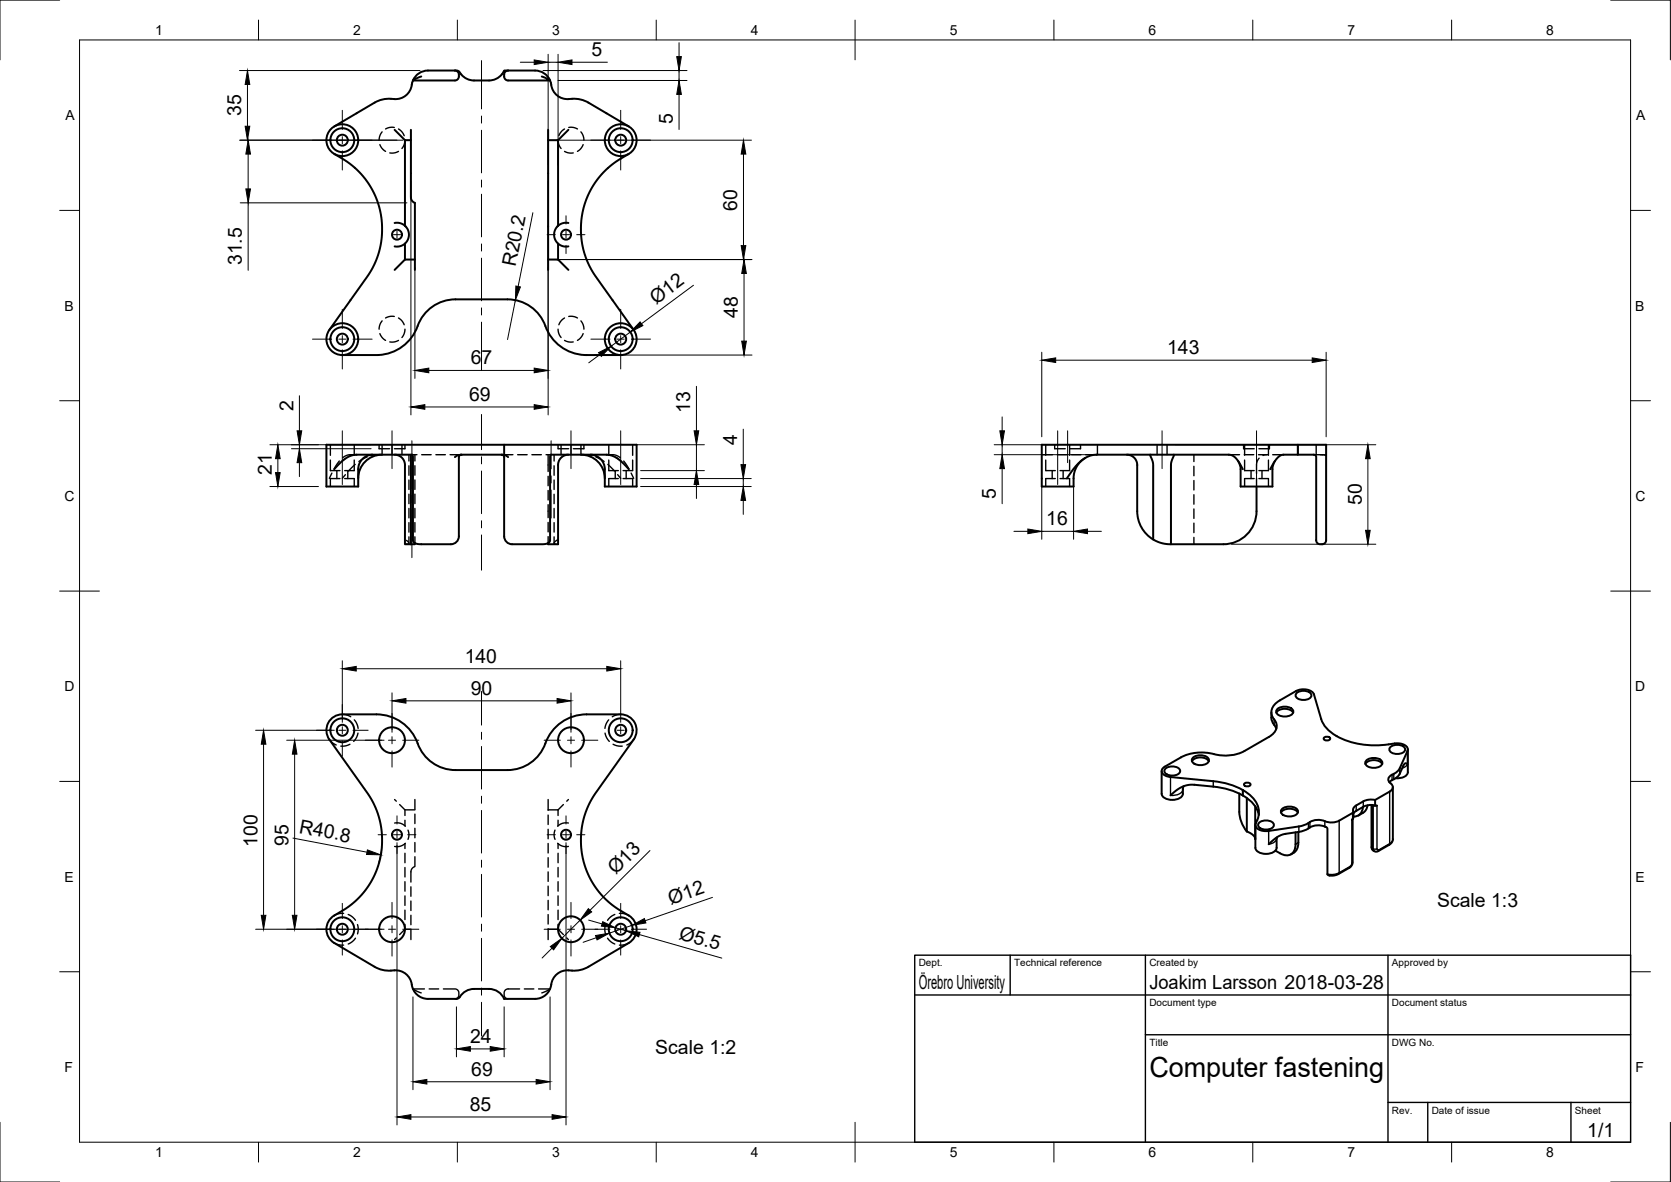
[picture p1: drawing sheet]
<svg xmlns="http://www.w3.org/2000/svg" width="420mm" height="297mm" viewBox="0 0 420 297" stroke-linecap="round" stroke-linejoin="round" font-family="sans-serif">
<!-- layer: Hidden -->
<g fill="none" stroke="#000" stroke-width=".35">
<path d="M95.5 36.3l.6 1 .8 .7M96.1 33.1l-.6 1-.2 1.1M99.1 32h-1.1l-1.1 .4M100.2 38l-1.1 .4h-1.1M100.2 32.4l.8 .7 .6 1M101.8 35.2l-.2 1.1-.5 1M140.3 35.2l.2 1.1 .6 1M141.9 32.4l-.8 .7-.6 1M141.9 38l1.2 .4h1M143 32h1.1l1.1 .4M146.1 33.1l.5 1 .2 1.1M146.6 36.3l-.5 1-.9 .7"/>
<path d="M99.1 79.5h-1.1l-1.1 .4M100.2 79.9l.8 .7 .6 1M141.9 79.9l-.8 .7-.6 1M143 79.5h1.1l1.1 .4M95.5 83.8l.6 1 .8 .7M96.1 80.6l-.6 1.1-.2 1M100.2 85.5l-1 .4h-1.2M101.8 82.7l-.2 1.1-.5 1M140.3 82.7l.2 1.1 .6 1M141.9 85.5l1.1 .4h1.1M146.1 80.6l.5 1.1 .2 1M146.6 83.8l-.5 1-.9 .7"/>
<path d="M83.1 115.6v2.7h2.4M83.1 111.8v2.6M83.5 118.9l-.7 1.3M84.7 118.3v2M85.3 115.9l-1.3 1.9M86.7 115.3l-.7 .6M86.8 119.3l-.7 .9M87.4 118.3v2M89.1 115.6v2.7h-2.4M89.1 111.8v2.6M89.2 114.3l-1.5 .4M89.3 116.7l-1.7 1.7"/>
<path d="M89.7 114.3h-2.2l-1.3 .7M92.3 114.8l-2.1 1.2M95.2 114.3l-1.7 .2M95.3 111.8v1h2.7M96.1 111.8v2.5M98.6 111.8v2.5M101.1 111.8v2.5M101.8 111.8v1h-2.6M102.8 114.3v1.6M102.8 117.1v2.3M103.6 114.3h1.2M104.3 114.3v1.5"/>
<path d="M104.3 117v2.4M106 114.3h2.4M109.6 114.3h2.4M113.2 114.3h2.8M116 114.3h.1M126.2 114.3h.1M126.2 114.3h2.8M130.2 114.3h2.3M133.7 114.3h2.4M137.3 114.3h1.2M137.8 114.3v4.2M137.8 119.7v2.4"/>
<path d="M139.3 114.3v1.6M139.3 117.1v2.3M140.3 111.8v1h2.7M141.1 111.8v2.5M143.6 111.8v2.5M146.1 111.8v2.5M146.8 111.8v1h-2.6M147 114.3l1.7 .2M149.8 114.8l2.1 1.2M152.5 114.3h2.1l1.4 .7M152.8 116.7l1.7 1.7M152.9 114.3l.9 .1"/>
<path d="M153.1 115.6v2.7h2.4M153.1 111.8v2.6M154.7 118.3v2M154.8 114.9l1.3 1M155.3 119.3l.8 .9M156.8 115.9l1.3 1.9M157.4 118.3v2M158.7 118.9l.6 1.3M159.1 115.6v2.7h-2.4M159.1 111.8v2.6M261.9 114.3h.1M262 114.3h2.7"/>
<path d="M262.9 115.6v2.7h2.4M262.9 111.8v2.6M264.6 118.3v2M265.2 111.8v1h2.6M265.8 114.3h2.4M267.3 118.3v2M268.9 115.6v2.7h-2.4M268.9 111.8v2.6M269.4 114.3h2.4M271.7 111.8v1h-2.7M273 114.3h2.7M275.9 111.8v2.5"/>
<path d="M289.2 114.3h.1M290.9 111.8v2.5M293.4 111.8v2.5M295.2 114.3h.1M300.2 114.3v1.7M300.2 117.2v2.4M309 114.3h2.7M312.7 111.8v1h2.6M312.9 114.3h2.3M312.9 115.6v2.7h2.4M312.9 111.8v2.6M314.6 118.3v2"/>
<path d="M316.4 114.3h2.4M316.6 115.1l-.6 1.4-.1 2.5M317.3 118.3v2M318.5 114.3l-.9 .2M318.9 115.6v2.7h-2.4M318.9 111.8v2.6M319.2 111.8v1h-2.7M320 114.3h2.7M326.3 111.8v2.5M330.3 114.3h2.1M330.9 111.8v2.5M331.9 114.3h.6"/>
<path d="M332.4 114.3l.9 .1 .1 .2M333.4 114.3h-.4M85.5 120.3h-2.4v2M86.7 120.3h2.4v2M102.2 135.8l.6 .7-.8 .3M102.8 120.6v2.4M102.8 124.2v2.4M102.8 127.8v2.4M102.8 131.3v2.4M102.8 134.9v1.6M104.3 120.6v2.4M104.3 124.2v2.4"/>
<path d="M104.3 127.8v2.3M104.3 131.3v2.4M104.3 134.9v1.6M137.8 134.9v1.6M137.8 131.3v2.4M137.8 126.8v3.3M137.8 123.3v2.3M139.3 120.6v2.4M139.3 124.2v2.4M139.3 127.8v2.4M139.3 131.3v2.4M139.3 134.9v1.6"/>
<path d="M140.3 135.6l-.9 .7v.3l.3 .1M155.5 120.3h-2.4v2M156.7 120.3h2.4v2M265.3 120.3h-2.4v2M266.5 120.3h2.4v2M300.2 120.8v2.3M300.2 124.3v2.4M300.2 127.9v2.4M300.2 131.5v2.4M300.2 135v1.8M315.3 120.3h-2.4v2M315.9 120.2v2.1"/>
<path d="M316.5 120.3h2.4v2M86.1 179.5l1.1 .2 1 .4M156.1 179.5l-1.1 .2-1 .4M82.8 185.8l.8 .8 .9 .6M88 187l-1.1 .4-1.2 .1M89.1 180.9l.6 1 .3 1.1M90 184.2l-.4 1.1-.7 1M152.1 184.2l.4 1.1 .7 1M153 180.9l-.6 1-.3 1.1M154.2 187l1.1 .4 1.2 .1M159.3 185.8l-.7 .8-1 .6M99.2 206.8l1.5 .1 1.2 .7"/>
<path d="M99.2 200.9l.4 .4M100.5 202.2l1.3 1.3h2.5M101.8 203.5v1.4M101.8 206.1v1.4M101.8 212v1.2M101.8 214.4v2.4M101.8 218v2.4M101.9 211.9l-1.2 .7-1.5 .1M102.6 208.6l.2 1.2-.2 1.1M104.3 215.3v2.5l-.6 .4-.4 .7v2.8M104.3 200.9v2.5M104.3 204.6v2.4"/>
<path d="M104.3 208.2v2.3M104.3 211.7v2.4M137.8 200.9v2.7M137.8 204.8v2.4M137.8 208.4v2.4M137.8 212v2.4M137.8 215.5v2.4M137.8 219.1v2.4M137.8 203.5h2.5M139.6 208.6l-.3 1.2 .3 1.1M140.2 211.9l1.3 .7 1.4 .1M140.3 203.5v1.4"/>
<path d="M140.3 206.1v1.4M140.3 212v1.2M140.3 214.4v2.4M140.3 218v2.4M141.7 202.2l-1.4 1.3M142.9 206.8l-1.4 .1-1.3 .7M142.9 200.9l-.4 .4M84 237l1.2 .4 1.2 .1M86.4 229.5l-1.2 .1-1.2 .5M87.6 229.8l1 .6 .8 .9M89.4 235.8l-.8 .8-1 .6M89.9 232.3l.2 1.2-.2 1.2"/>
<path d="M99.6 235.7l-.4 .4M101.8 233.5l-1.3 1.4M101.8 221.6v2.4M101.8 225.1v2.4M101.8 228.7v2.4M101.8 232.3v1.2M101.8 233.5h1.5M103.3 222.9v2.3M103.3 226.4v2.4M103.3 230v2.4M103.3 233.6v2.5M137.8 222.7v2.4"/>
<path d="M137.8 226.3v2.3M137.8 229.8v2.4M137.8 233.4v2.7M137.8 233.5h2.5M140.3 233.5l1.4 1.4M140.3 221.6v2.4M140.3 225.1v2.4M140.3 228.7v2.4M140.3 232.3v1.2M142.5 235.7l.4 .4M152.2 232.3l-.1 1.2 .1 1.2M152.8 235.8l.8 .8 1 .6"/>
<path d="M154.6 229.8l-1 .6-.8 .9M155.7 229.5l1.3 .1 1.1 .5M158.1 237l-1.1 .4-1.3 .1M106.7 248.5h-2.9l2.1 1M107.9 248.5h2.4M111.5 248.5h2.9l.6 .3 .4 .5-.1 1-.3 .5-.6 .2M130.7 248.5h-3l-.6 .3-.3 .5v1l.4 .5 .6 .2M131.8 248.5h2.4M135.4 248.5h2.9l-2.1 1"/>
</g>
<!-- layer: Visible -->
<g fill="none" stroke="#000" stroke-width=".5">
<path d="M105.9 19.2l-2.1 1M114.4 17.7l.8 .1 .4 .4a4.1 4.1 0 0 0 3.6 2h3.8a4.1 4.1 0 0 0 3.5-2l.3-.5h1M114.4 17.7h-6.8a4.1 4.1 0 0 0-3.8 2.5M114.4 17.7a1.25 1.25 0 0 1 1.1 1.3 1.25 1.25 0 0 1-1.2 1.2h-10.5M127.8 17.7h6.7a4.1 4.1 0 0 1 3.8 2.6l.2 .4a4.4 4.4 0 0 0 5.3 4.1l1.9 .1 1.7 .6 10.7 6.3M127.8 17.7a1.25 1.25 0 0 0-1.2 1.3 1.25 1.25 0 0 0 1.2 1.2h10.5l-2.1-1M84 38.7l3.1 1.8 2.1 1.7 2.1 2.1 1.7 2.4 1.4 2.6 1 3 .5 2.9 .2 3-.2 2.5-.5 2.4-.7 2.1-1.1 2.3-1.2 1.9-9.6 13.5M99.2 32.6l2.6 2.6M101.8 35.2v21.5M101.8 35.2h1.5M103.3 32.6v17l.4 1 .6 .4v16.8M103.8 20.2l-.1 .5a4.4 4.4 0 0 1-5.4 4.1l-1.8 .1-1.8 .6-10.7 6.3"/>
<path d="M137.8 32.6v32.6h2.5M137.8 35.2h2.5M140.3 35.2v21.5M142.9 32.6l-2.6 2.6M158.1 38.7l-3.1 1.8-2.1 1.7-2 2.1-1.8 2.4-1.3 2.6-1.1 3-.5 2.9-.1 3 .2 2.5 .5 2.4 .7 2.1 1 2.3 1.2 1.9 9.6 13.5M99.2 56l1.4 .1 1.2 .6M101.8 56.7l.7 .9 .3 .8v1l-.3 .9-.6 .8-.7 .6-1 .2h-1M140.3 56.7l-.7 .9-.3 1.1 .1 1 .5 1a2.56 2.56 0 0 1 .4 2.3v2.2M142.9 56l-1.3 .1-1.3 .6M101.8 65.2l-2.6 2.6M101.8 61.2v4M101.8 65.2h2.5"/>
<path d="M137.8 65.2v2.6M140.3 61.2l1.3 .7h1.3M140.3 65.2l2.6 2.6M86.1 89.2h8.4a11.2 11.2 0 0 0 11-8.3 10.1 10.1 0 0 1 9-5.7h13.1a10.4 10.4 0 0 1 10 7.7 11.6 11.6 0 0 0 10.8 6.3h7.7M96 114.3a6 6 0 0 0-5.9 5.9M99.2 114.3l.9 .1 .8 .4 .6 .8 .3 .8v20.4h1.5M103.3 114.3v22.5M116 114.3l-.4 .1-.2 .5v19.9a2 2 0 0 1-2 2l-8.1-.1-.9-.2-.5-.5-.1-21.2-.1-.5h-14.8l-1.2 .4-1 .7-2.7 2.5M116 114.3l-1 .2-.6 .4M116 114.3h10.2M126.2 114.3h.7l.9 .6M126.2 114.3l.4 .1 .2 .5v19.9a2 2 0 0 0 2 2l8-.1 .9-.2 .6-.5v-21.2l.2-.5h14.7l1.2 .4 1.1 .7 2.6 2.5"/>
<path d="M126.8 111.8v2.5M142.9 114.3l-.9 .1-.8 .5-.6 .8-.3 .9v20.2h-2.5v-.3M146.1 114.3a6 6 0 0 1 6 5.9M148.4 114.3a3.6 3.6 0 0 1 3.7 3.6v4.4h8v-10.5h-78v10.5h8v-4.4a3.7 3.7 0 0 1 3.6-3.6M272.8 115.1a6 6 0 0 0-2.9 5.1v2.1h-8v-10.5h71.5v24M283.3 114.3l.9 .1 .8 .4 .6 .8 .3 .8v12.1a8.3 8.3 0 0 0 4.1 7.1M289.3 114.3l.7 2.4v18.9l2 .9 2.2 .3h.2v-20.1l.7-2.4M311.3 115.8l.6 1.7v4.8h8l.1-4.8 .6-1.7M312.5 117.9l-1.7-2.7-.8-.7-.8-.2h-33.7l-1.9 .4-1.7 1.1-1.7 1.8-1.9 2.6M319.4 117.9l1.5-2.5 1.4-1.1h8.1l.4 .2 .1 21.3 .5 .8 1 .2a1.01 1.01 0 0 0 1-1M326.4 111.8v2.5M104.3 136.5v.3h-1"/>
<path d="M315.9 122.3v6.2a8.3 8.3 0 0 1-8.3 8.3h-13.2M319.7 179v1.3a5.1 5.1 0 0 0 1.1 2.6l.1 .2M320.9 179.1a2.78 2.78 0 0 1 4.3 0M321.1 178.3a2.86 2.86 0 0 1 4.1 .3 1.76 1.76 0 0 1-2.2 1.5 1.76 1.76 0 0 1-2.1-1.5zM326 174.2a2.64 2.64 0 0 1 3.7 .4 1.63 1.63 0 0 1-1.9 1.3 1.63 1.63 0 0 1-2-1.3zM83.3 180.7a4 4 0 0 1 2.8-1.2l9.7 .1a11.4 11.4 0 0 1 9.7 8.3 10.1 10.1 0 0 0 9 5.6h14.3a10.4 10.4 0 0 0 8.8-7.7 11 11 0 0 1 9.9-6.3l9.2 .1a4 4 0 0 1 2.6 6.2l-9.6 13.6-1.2 1.9-1 2.2-.7 2.2-.5 2.4-.2 2.4 .1 3.1 .5 2.9 1 2.8 1.3 2.6 1.8 2.4 2 2.2 2.2 1.7 3.1 1.9a4 4 0 0 1 0 6.9l-10.7 6.2a9.5 9.5 0 0 1-5.2 .7 4.4 4.4 0 0 0-3.8 4.3 4.1 4.1 0 0 1-3.9 2.8h-7.7l-.4-.6a4.2 4.2 0 0 0-3.4-1.9l-4.4 .1a5.1 5.1 0 0 0-3.3 2.3l-.5 .1h-7.9a4.4 4.4 0 0 1-3.5-4.4 4.3 4.3 0 0 0-5.1-2.7l-1.8-.1-1.8-.6-10.7-6.2a4 4 0 0 1 0-6.9l3.2-1.9 2.1-1.7 2.1-2.2 1.7-2.4 1.3-2.6 1-2.8 .5-2.9 .2-3.1-.2-2.4-.5-2.4-.7-2.2-1.1-2.2-1.2-1.9-9.6-13.6a4 4 0 0 1 .5-5.1zM292.1 193.8v5.7a2.35 2.35 0 0 0 2.7 1.5 2.24 2.24 0 0 0 2.6-2.6l.2-.8M292.5 192.9l4.4-2.6a12.2 12.2 0 0 1 9.2-.6 10.5 10.5 0 0 0 6.8-1l6.2-3.5a2.94 2.94 0 0 0 .9-5 3.1 3.1 0 0 1 1.8-4.2l4.1-2.3a3.8 3.8 0 0 1 4.3 .5l2 6.5a9.9 9.9 0 0 0 6.8 5.6 24.4 24.4 0 0 0 12.2 .5 2.34 2.34 0 0 1 2.8 1.6l-2.2 5-1.3 1.1a1.34 1.34 0 0 0-1.3 .9 1.34 1.34 0 0 0 .4 1.4 1.14 1.14 0 0 1 .6 1.2 1.14 1.14 0 0 1-.8 .9l-3.6 2.1h-1.6a6.5 6.5 0 0 0-3.2 1.4 1.45 1.45 0 0 0-.8 1.8l-4 2.3-1.2 .2-1.3-.1a4.6 4.6 0 0 0-5.1 .5l-2 .6-7.6 1.1a3 3 0 0 1-3.3-1.2v-.3a5.6 5.6 0 0 0-2.2-8.1 17.4 17.4 0 0 0-8.4-2.9l-10.8-1-1.1-.3a1.22 1.22 0 0 1-1-.8 1.22 1.22 0 0 1 .3-1.3zM293 193.2a2.64 2.64 0 0 1 3.7 .4 1.63 1.63 0 0 1-1.9 1.3 1.63 1.63 0 0 1-2-1.3zM294.3 199.9l2.2-1.8 2.1-.8 1.5-.1 5 .5a15.4 15.4 0 0 1 10.2 4.5 5.5 5.5 0 0 1 1.2 2.6M299.7 191.3a2.78 2.78 0 0 1 4.2 0M299.9 190.5a2.86 2.86 0 0 1 4.1 .4 1.76 1.76 0 0 1-2.2 1.4 1.76 1.76 0 0 1-2.1-1.4z"/>
<path d="M311.6 199.4v4.6a8.5 8.5 0 0 0 1.9 5M312.8 197l.5-.3h.6l.5 .4a.96 .96 0 0 1-1.6 0zM332.9 185.4l.4-.2h.7l.5 .4a.96 .96 0 0 1-1.7 0zM343.3 192a2.78 2.78 0 0 1 4.2 0M343.5 191.2a2.86 2.86 0 0 1 4.1 .3 1.76 1.76 0 0 1-2.2 1.5 1.76 1.76 0 0 1-2.1-1.5zM349.5 187.8a2.64 2.64 0 0 1 3.8 .4 1.63 1.63 0 0 1-2 1.3 1.63 1.63 0 0 1-2-1.3zM350.2 197.8v13.4l-.8 1-3.3 1.8-.9-.3-.3-.7v-10.7M353.9 192.1l-.4-.3-.4 .2-1.2 2.4a5.3 5.3 0 0 1-2.4 2l-.2 .2M354 188.3v5.7a2.56 2.56 0 0 1-3.1 1.6M313.5 200.5v8.5l1.4 .7 .7 1M315.6 202.6l.1 8.3M315.7 207.3v5.8a2.35 2.35 0 0 0 2.6 1.5 2.35 2.35 0 0 0 2.7-1.5v-2.7"/>
<path d="M316.5 206.8a2.64 2.64 0 0 1 3.8 .4 1.63 1.63 0 0 1-2 1.3 1.63 1.63 0 0 1-2-1.3zM322.1 204.2a2.78 2.78 0 0 1 4.2 0M322.3 203.4a2.86 2.86 0 0 1 4.1 .3 1.76 1.76 0 0 1-2.2 1.5 1.76 1.76 0 0 1-2.1-1.5zM325.7 209.2l.1 3a2.39 2.39 0 0 1-1.2 2.5 2.39 2.39 0 0 1-2.8-.3l-1.1-.6M326.5 209.1l-.1 3.2-.2 1a2.7 2.7 0 0 1-1.6 1.4M340.1 205.8l-.1 11.3-.6 .9-2.9 1.7-1.1 .3h-1.2l-.4-.3v-11.4l-.3-.4a4.8 4.8 0 0 0-4.9 .5l-1.5 .5-4.9 .9-1.5 .9-1.7 1.5M340.1 205.8h.1M340.3 204v1.5l-.4 .6M342.7 202.8a2.25 2.25 0 0 1-2.4 2.4M343.9 202.4l-.3 .9a3.3 3.3 0 0 1-2 1.6M345.8 201v1.4M346.2 202.5l-2.2-.2a6.8 6.8 0 0 0-3 1.5l-.7 .7"/>
<circle cx="86.1" cy="35.2" r="4"/>
<circle cx="86.1" cy="35.2" r="1.38"/>
<circle cx="86.1" cy="35.2" r="3"/>
<circle cx="156.1" cy="35.2" r="3"/>
<circle cx="156.1" cy="35.2" r="1.38"/>
<circle cx="156.1" cy="35.2" r="4"/>
<circle cx="99.8" cy="59" r="1.25"/>
<circle cx="142.3" cy="59" r="1.25"/>
<circle cx="86.1" cy="85.2" r="4"/>
<circle cx="86.1" cy="85.2" r="1.38"/>
<circle cx="86.1" cy="85.2" r="3"/>
<circle cx="156.1" cy="85.2" r="3"/>
<circle cx="156.1" cy="85.2" r="1.38"/>
<circle cx="156.1" cy="85.2" r="4"/>
<circle cx="86.1" cy="183.5" r="1.38"/>
<circle cx="86.1" cy="183.5" r="3"/>
<circle cx="98.6" cy="186" r="3.3"/>
<circle cx="143.6" cy="186" r="3.3"/>
<circle cx="156.1" cy="183.5" r="3"/>
<circle cx="156.1" cy="183.5" r="1.38"/>
<circle cx="99.8" cy="209.8" r="1.25"/>
<circle cx="142.3" cy="209.8" r="1.25"/>
<circle cx="86.1" cy="233.5" r="1.38"/>
<circle cx="86.1" cy="233.5" r="3"/>
<circle cx="98.6" cy="233.5" r="3.3"/>
<circle cx="143.6" cy="233.5" r="3.3"/>
<circle cx="156.1" cy="233.5" r="3"/>
<circle cx="156.1" cy="233.5" r="1.38"/>
</g>
<!-- layer: Hidden -->
<g fill="#000">
<circle cx="116" cy="114.3" r=".17"/>
<circle cx="126.2" cy="114.3" r=".17"/>
<circle cx="332.4" cy="114.3" r=".17"/>
</g>
<!-- layer: Visible Narrow -->
<g fill="none" stroke="#000" stroke-width=".35">
<path d="M294.3 195.3v4.6a3.1 3.1 0 0 0 3.1-1.2v-.3M305.1 196.3v1.4M312.4 198.5v1.4M312.6 198.6v1.4M320.4 180.8v1.4M349.4 198.9v13.1M350 194.7v1.3M350.5 194.5v1.3M351.9 193.1v1.3M353.9 188.7v3.4l-.5 .5-.8 .4M319 208.8v3.4l.5-.2a1.79 1.79 0 0 0 1.5-1.3M326.5 211.7l-.8 .5"/>
<path d="M326.6 207.7v1.4M329 206.8v1.4M329.4 206.6v1.3M333.1 206.4v1.3M336.7 206.2v13.1M336.7 219.3l-.1 .3M336.7 219.3l-1.4 .4h-1.5M339.4 217.7l-2.7 1.6M339.4 217.7l-.1 .4M339.9 216.9l-.5 .8M340.1 204.3v1.5M340.1 205.8l-.2 .3v10.8"/>
<path d="M340.1 216.7l-.2 .2M341 202.4v1.4M342.8 201.4v1.4M344.9 212.9l.4 .9M345 202.3h.1M345.1 202.3h.1M345.1 202.3h.2M345.1 202.3v10.9l.2 .1M345.3 213.3v-10.8h.9v10.8M345.3 213.3h.9M345.3 213.3l.3 .6M346.2 213.3l.1 .2 .4 .1"/>
<path d="M346.7 213.6l-.1 .3M349.4 212l-2.7 1.6M349.4 212l-.1 .3M350.2 210.9l-.2 .6-.6 .5"/>
</g>
<!-- layer: Border -->
<g fill="none" stroke="#000" stroke-width=".25">
<path d="M15 0h-15v15M20 10h390v277h-390zM65 5v5M115 5v5M165 5v5M215 5v10M265 5v5M315 5v5M365 5v5M405 0h15v15M15 52.9h5M410 52.9h5"/>
<path d="M15 100.7h5M410 100.7h5M15 148.5h10M405 148.5h10M15 196.4h5M410 196.4h5M15 244.2h5M410 244.2h5M0 282v15h15M65 287v5M115 287v5M165 287v5"/>
<path d="M215 282v10M265 287v5M315 287v5M365 287v5M420 282v15h-15"/>
</g>
<!-- layer: TitleBlock -->
<path d="M230 240h180v47h-180zM230 250h180M254 240v10M288 240v47M349 240v47M288 260h122M349 277h61M359 277v10M395 277v10" fill="none" stroke="#000" stroke-width=".35"/>
<!-- layer: Dimensions -->
<g fill="none" stroke="#000" stroke-width=".25">
<path d="M60.2 17.7h45.4M130.8 15.6h3.5M136.5 17.7h36.2M137.8 13.6v27.9M137.8 15.6h2.5M140.3 13.6v27.9M143.8 15.6h8.9M170.7 10.7v3.5M170.7 17.7v2.5M60.2 35.2h41.1M62.2 21.2v10.5M62.4 38.7v8.8"/>
<path d="M139.8 35.2h49.1M140.3 20.2h32.4M170.7 23.7v8.8M186.9 38.7v23M60.4 51h41.9M62.4 51v16.9M103.3 45.5v58.8M134 53.5l-3.7 18.5M137.8 45.5v58.8M104.3 67.2v27.9M129.6 75.4l-2 9.9M139.8 65.2h49.3"/>
<path d="M174.4 71.7l-13.1 9.7M187.1 68.7v17M75.3 99.4v8.9M107.8 93.1h26.5M149.5 89.2h39.6M150.8 89.1l-2.8 2.1M158.5 83.4l-4.8 3.6M175.1 97.1v11.2M261.9 88.5v21.3M265.4 90.5h64.5M333.4 88.5v21.3M67.9 111.8h25.4"/>
<path d="M69.9 115.3v3.5M73.3 112.8h20M75.3 111.8v1M75.3 116.3v3.5M106.8 102.3h27.5M160.1 111.8h17M161.1 118.3h16M175.1 111.8v6.5M186.9 107.8v9M250 111.8h16.3M250 114.3h23.7M252 104.8v3.5"/>
<path d="M252 111.8v2.5M252 117.8v8.8M295.4 111.8h50.5M343.9 115.3v18M67.9 122.3h12.2M161.1 122.3h27.8M161.1 120.3h27.8M175.1 121.8v3.5M186.9 120.3v2M186.9 125.8v3.5M254.9 133.5h3.5M261.9 122.2v13.3"/>
<path d="M261.9 133.5h8M269.9 122.2v13.3M273.4 133.5h3.5M309.6 136.8h36.3M86.1 166.1v15.4M89.6 168.1h63M98.6 174.1v9.9M102.1 176.1h38M143.6 174.1v9.9M156.1 166.1v15.4M64.3 183.5h19.8M66.3 187v43"/>
<path d="M72.1 186h24.5M74.1 189.5v40.5M73.7 210.6l18.6 3.6M96 213l-.8 3.8M99.8 211.8v70.9M142.3 211.8v70.9M163.4 213.7l-15 15.1M64.3 233.5h32.3M138.8 238.3l-2.5 2.5M145.9 231.2l-4.6 4.6M148 231.2l3.4 1M149.9 235.7l-3.3 1.1"/>
<path d="M154.7 233.1l2.7 .8M158.9 232.5l-5.7 2M160.8 234.9l20.7 5.9M179.1 225.5l-16.9 5.9M103.8 250.5v23.3M114.8 253v12.6M126.8 253v12.6M138.3 250.5v23.3M107.3 271.8h27.5M118.3 263.6h5M103.3 280.7h35.5"/>
</g>
<g fill="#000" stroke="#000" stroke-width=".25">
<path d="M134.3 15.1l3.5 .5-3.5 .6zM140.3 15.6l3.5-.5v1.1zM170.2 14.2h1.1l-.6 3.5zM62.2 17.7l.6 3.5h-1.2zM61.6 31.7h1.2l-.6 3.5zM62.4 35.2l.6 3.5h-1.2zM170.7 20.2l.6 3.5h-1.1zM186.9 35.2l.6 3.5h-1.1zM61.8 47.5h1.2l-.6 3.5zM129.7 71.9l1.2 .2-1.3 3.3zM186.4 61.7h1.1l-.6 3.5zM187.1 65.2l.6 3.5h-1.2z"/>
<path d="M104.3 93.1l3.5-.6v1.2zM134.3 92.5l3.5 .6-3.5 .6zM150.5 88.6l3.2-1.6-2.5 2.6zM160.9 80.9l.7 .9-3.1 1.6zM186.5 85.7h1.2l-.6 3.5zM261.9 90.5l3.5-.6v1.2zM329.9 89.9l3.5 .6-3.5 .6zM69.9 111.8l.5 3.5h-1.1zM69.3 118.8h1.1l-.5 3.5zM75.3 112.8l.6 3.5h-1.2zM74.7 108.3h1.2l-.6 3.5zM103.3 102.3l3.5-.6v1.2z"/>
<path d="M134.3 101.7l3.5 .6-3.5 .6zM174.5 108.3h1.2l-.6 3.5zM186.3 116.8h1.2l-.6 3.5zM251.4 108.3h1.2l-.6 3.5zM252 114.3l.6 3.5h-1.2zM343.9 111.8l.6 3.5h-1.1zM175.1 118.3l.6 3.5h-1.2zM186.9 122.3l.6 3.5h-1.2zM258.4 132.9l3.5 .6-3.5 .6zM269.9 133.5l3.5-.6v1.2zM343.4 133.3h1.1l-.6 3.5zM86.1 168.1l3.5-.6v1.1z"/>
<path d="M98.6 176.1l3.5-.6v1.2zM140.1 175.5l3.5 .6-3.5 .6zM152.6 167.5l3.5 .6-3.5 .5zM66.3 183.5l.6 3.5h-1.2zM74.1 186l.6 3.5h-1.2zM92.4 213.6l3.3 1.2-3.5-.1zM65.7 230h1.2l-.6 3.5zM73.5 230h1.2l-.6 3.5zM138.4 237.9l2.9-2.1-2.1 2.9zM147.9 228.3l.9 .9-2.9 2zM149.7 235.1l3.5-.6-3.1 1.7zM151.5 231.6l3.2 1.5-3.5-.4z"/>
<path d="M157.4 233.9l3.5 .4-.3 1.1zM158.9 232.5l3.1-1.7 .4 1.1zM103.8 271.8l3.5-.5v1.1zM114.8 263.6l3.5-.6v1.2zM123.3 263l3.5 .6-3.5 .6zM134.8 271.3l3.5 .5-3.5 .6zM99.8 280.7l3.5-.6v1.2zM138.8 280.1l3.5 .6-3.5 .6z"/>
</g>
<!-- layer: Center Lines -->
<g fill="none" stroke="#000" stroke-width=".25">
<path d="M121.1 15.2v12.2M78.6 35.2h4.8M85.2 35.2h1.8M86.1 27.7v4.8M86.1 34.3v1.8M86.1 37.9v4.8M88.8 35.2h4.8M121.1 29.2v1.7M121.1 32.7v10.7M148.6 35.2h4.8M155.2 35.2h1.8M156.1 27.7v4.8"/>
<path d="M156.1 34.3v1.8M156.1 37.9v4.8M158.7 35.2h4.9M98.9 59h1.8M99.8 58.1v1.8M121.1 45.2v1.8M121.1 48.8v10.7M137.6 59h2M141.4 59h1.8M142.3 54.2v2.1M142.3 58.1v1.8M145 59h2.1"/>
<path d="M86.1 77.7v4.8M121.1 61.3v1.8M121.1 64.9v10.7M121.1 77.4v1.8M142.3 61.7v2M156.1 77.7v4.8M78.6 85.2h4.8M85.2 85.2h1.8M86.1 84.3v1.8M86.1 87.9v4.8M88.8 85.2h4.8M121.1 80.9v12.2"/>
<path d="M148.6 85.2h4.8M155.2 85.2h1.8M156.1 84.3v1.8M156.1 87.9v4.8M158.7 85.2h4.9M86.1 108.3v13.5M98.6 108.3v9.5M103.6 110.8v12M121.1 104.2v8.8M121.1 114.8v1.8M121.1 118.4v10.7M138.6 110.8v7"/>
<path d="M138.6 119.6v1.8M143.6 108.3v9.5M156.1 108.3v13.5M265.9 108.3v13.5M268.4 108.3v8M292.2 108.3v9.5M315.9 108.3v13.5M103.6 124.6v1.7M103.6 128.1v12M121.1 130.9v1.7M121.1 134.4v8.9M138.6 123.2v7"/>
<path d="M86.1 177v3.8M98.6 179.3v4M121.1 173.8v8.4M143.6 179.3v4M79.6 183.5h3.8M85.2 183.5h1.8M86.1 182.6v1.8M86.1 186.2v3.8M88.8 183.5h3.8M91.8 186h4.1M97.7 186h1.8M98.6 185.1v1.8"/>
<path d="M98.6 188.7v4.1M101.3 186h4M121.1 184v1.8M121.1 187.6v10.7M136.8 186h4.1M142.7 186h1.8M143.6 185.1v1.8M143.6 188.7v4.1M146.3 186h4M155.2 183.5h1.8M156.1 182.6v1.8M95.1 209.8h2"/>
<path d="M98.9 209.8h1.8M99.8 205v2.1M99.8 208.9v1.8M99.8 212.4v2.1M102.5 209.8h2.1M121.1 200.1v1.8M121.1 203.7v10.7M121.1 216.2v1.7M121.1 219.7v10.7M137.6 209.8h2M141.4 209.8h1.8M142.3 205v2.1"/>
<path d="M142.3 208.9v1.8M142.3 212.4v2.1M145 209.8h2.1M79.6 233.5h3.8M85.2 233.5h1.8M86.1 227v3.8M86.1 232.6v1.8M86.1 236.2v3.8M88.8 233.5h7.1M97.7 233.5h1.8M98.6 226.8v4M98.6 232.6v1.8"/>
<path d="M98.6 236.2v4.1M101.3 233.5h4M121.1 232.2v1.8M121.1 235.8v10.7M136.8 233.5h4.1M142.7 233.5h1.8M143.6 226.8v4M143.6 232.6v1.8M143.6 236.2v4.1M146.3 233.5h7.1M155.2 233.5h1.8M156.1 227v3.8"/>
<path d="M156.1 232.6v1.8M156.1 236.2v3.8M158.7 233.5h3.9M121.1 248.3v1.8M121.1 251.9v8.4"/>
</g>
<text font-size="7" x="289" y="270.5">Computer fastening</text>
<g font-size="4.9">
<text x="148.7" y="14.1">5</text>
<text x="60.7" y="29.2" transform="rotate(-90 60.7 29.2)">35</text>
<text x="169.2" y="31.3" transform="rotate(-90 169.2 31.3)">5</text>
<text x="185.4" y="52.9" transform="rotate(-90 185.4 52.9)">60</text>
<text x="60.8" y="66.6" transform="rotate(-90 60.8 66.6)">31.5</text>
<text x="129.7" y="67.2" transform="rotate(-79 129.7 67.2)">R20.2</text>
<text x="165" y="76.6" transform="rotate(-37 165 76.6)">Ø12</text>
<text x="185.5" y="79.9" transform="rotate(-90 185.5 79.9)">48</text>
<text x="293.5" y="89">143</text>
<text x="118.4" y="91.5">67</text>
<text x="118" y="100.7">69</text>
<text x="73.8" y="103.4" transform="rotate(-90 73.8 103.4)">2</text>
<text x="173.5" y="103.8" transform="rotate(-90 173.5 103.8)">13</text>
<text x="185.4" y="111.8" transform="rotate(-90 185.4 111.8)">4</text>
<text x="68.4" y="119.4" transform="rotate(-90 68.4 119.4)">21</text>
<text x="250.4" y="125.3" transform="rotate(-90 250.4 125.3)">5</text>
<text x="263.1" y="132">16</text>
<text x="342.4" y="127" transform="rotate(-90 342.4 127)">50</text>
<text x="116.8" y="166.5">140</text>
<text x="118.4" y="174.6">90</text>
<text x="75" y="209.3" transform="rotate(11 75 209.3)">R40.8</text>
<text x="64.7" y="212.7" transform="rotate(-90 64.7 212.7)">100</text>
<text x="72.5" y="212.5" transform="rotate(-90 72.5 212.5)">95</text>
<text x="154.8" y="220" transform="rotate(-45 154.8 220)">Ø13</text>
<text x="168.7" y="227.4" transform="rotate(-19 168.7 227.4)">Ø12</text>
<text x="361.3" y="227.8">Scale 1:3</text>
<text x="170.5" y="235.9" transform="rotate(16 170.5 235.9)">Ø5.5</text>
<text x="231" y="248.5">Örebro University</text>
<text x="289" y="248.5">Joakim Larsson 2018-03-28</text>
<text x="118.2" y="262.1">24</text>
<text x="164.8" y="264.9">Scale 1:2</text>
<text x="118.5" y="270.3">69</text>
<text x="118.1" y="279.1">85</text>
<text x="399.1" y="285.7">1/1</text>
</g>
<g font-size="3.5">
<text x="39" y="8.8">1</text>
<text x="88.8" y="8.8">2</text>
<text x="138.8" y="8.8">3</text>
<text x="188.7" y="8.8">4</text>
<text x="238.8" y="8.8">5</text>
<text x="288.7" y="8.8">6</text>
<text x="338.8" y="8.8">7</text>
<text x="388.8" y="8.8">8</text>
<text x="16.4" y="30.2">A</text>
<text x="411.4" y="30.2">A</text>
<text x="16.2" y="78">B</text>
<text x="411.2" y="78">B</text>
<text x="16.2" y="125.9">C</text>
<text x="411.2" y="125.9">C</text>
<text x="16.2" y="173.7">D</text>
<text x="411.2" y="173.7">D</text>
<text x="16.2" y="221.5">E</text>
<text x="411.2" y="221.5">E</text>
<text x="16.2" y="269.4">F</text>
<text x="411.2" y="269.4">F</text>
<text x="39" y="290.8">1</text>
<text x="88.8" y="290.8">2</text>
<text x="138.8" y="290.8">3</text>
<text x="188.7" y="290.8">4</text>
<text x="238.8" y="290.8">5</text>
<text x="288.7" y="290.8">6</text>
<text x="338.8" y="290.8">7</text>
<text x="388.8" y="290.8">8</text>
</g>
<g font-size="2.5">
<text x="231" y="242.8">Dept.</text>
<text x="255" y="242.8">Technical reference</text>
<text x="289" y="242.8">Created by</text>
<text x="350" y="242.8">Approved by</text>
<text x="289" y="252.8">Document type</text>
<text x="350" y="252.8">Document status</text>
<text x="289" y="262.8">Title</text>
<text x="350" y="262.8">DWG No.</text>
<text x="350" y="279.8">Rev.</text>
<text x="360" y="279.8">Date of issue</text>
<text x="396" y="279.8">Sheet</text>
</g>
</svg>
